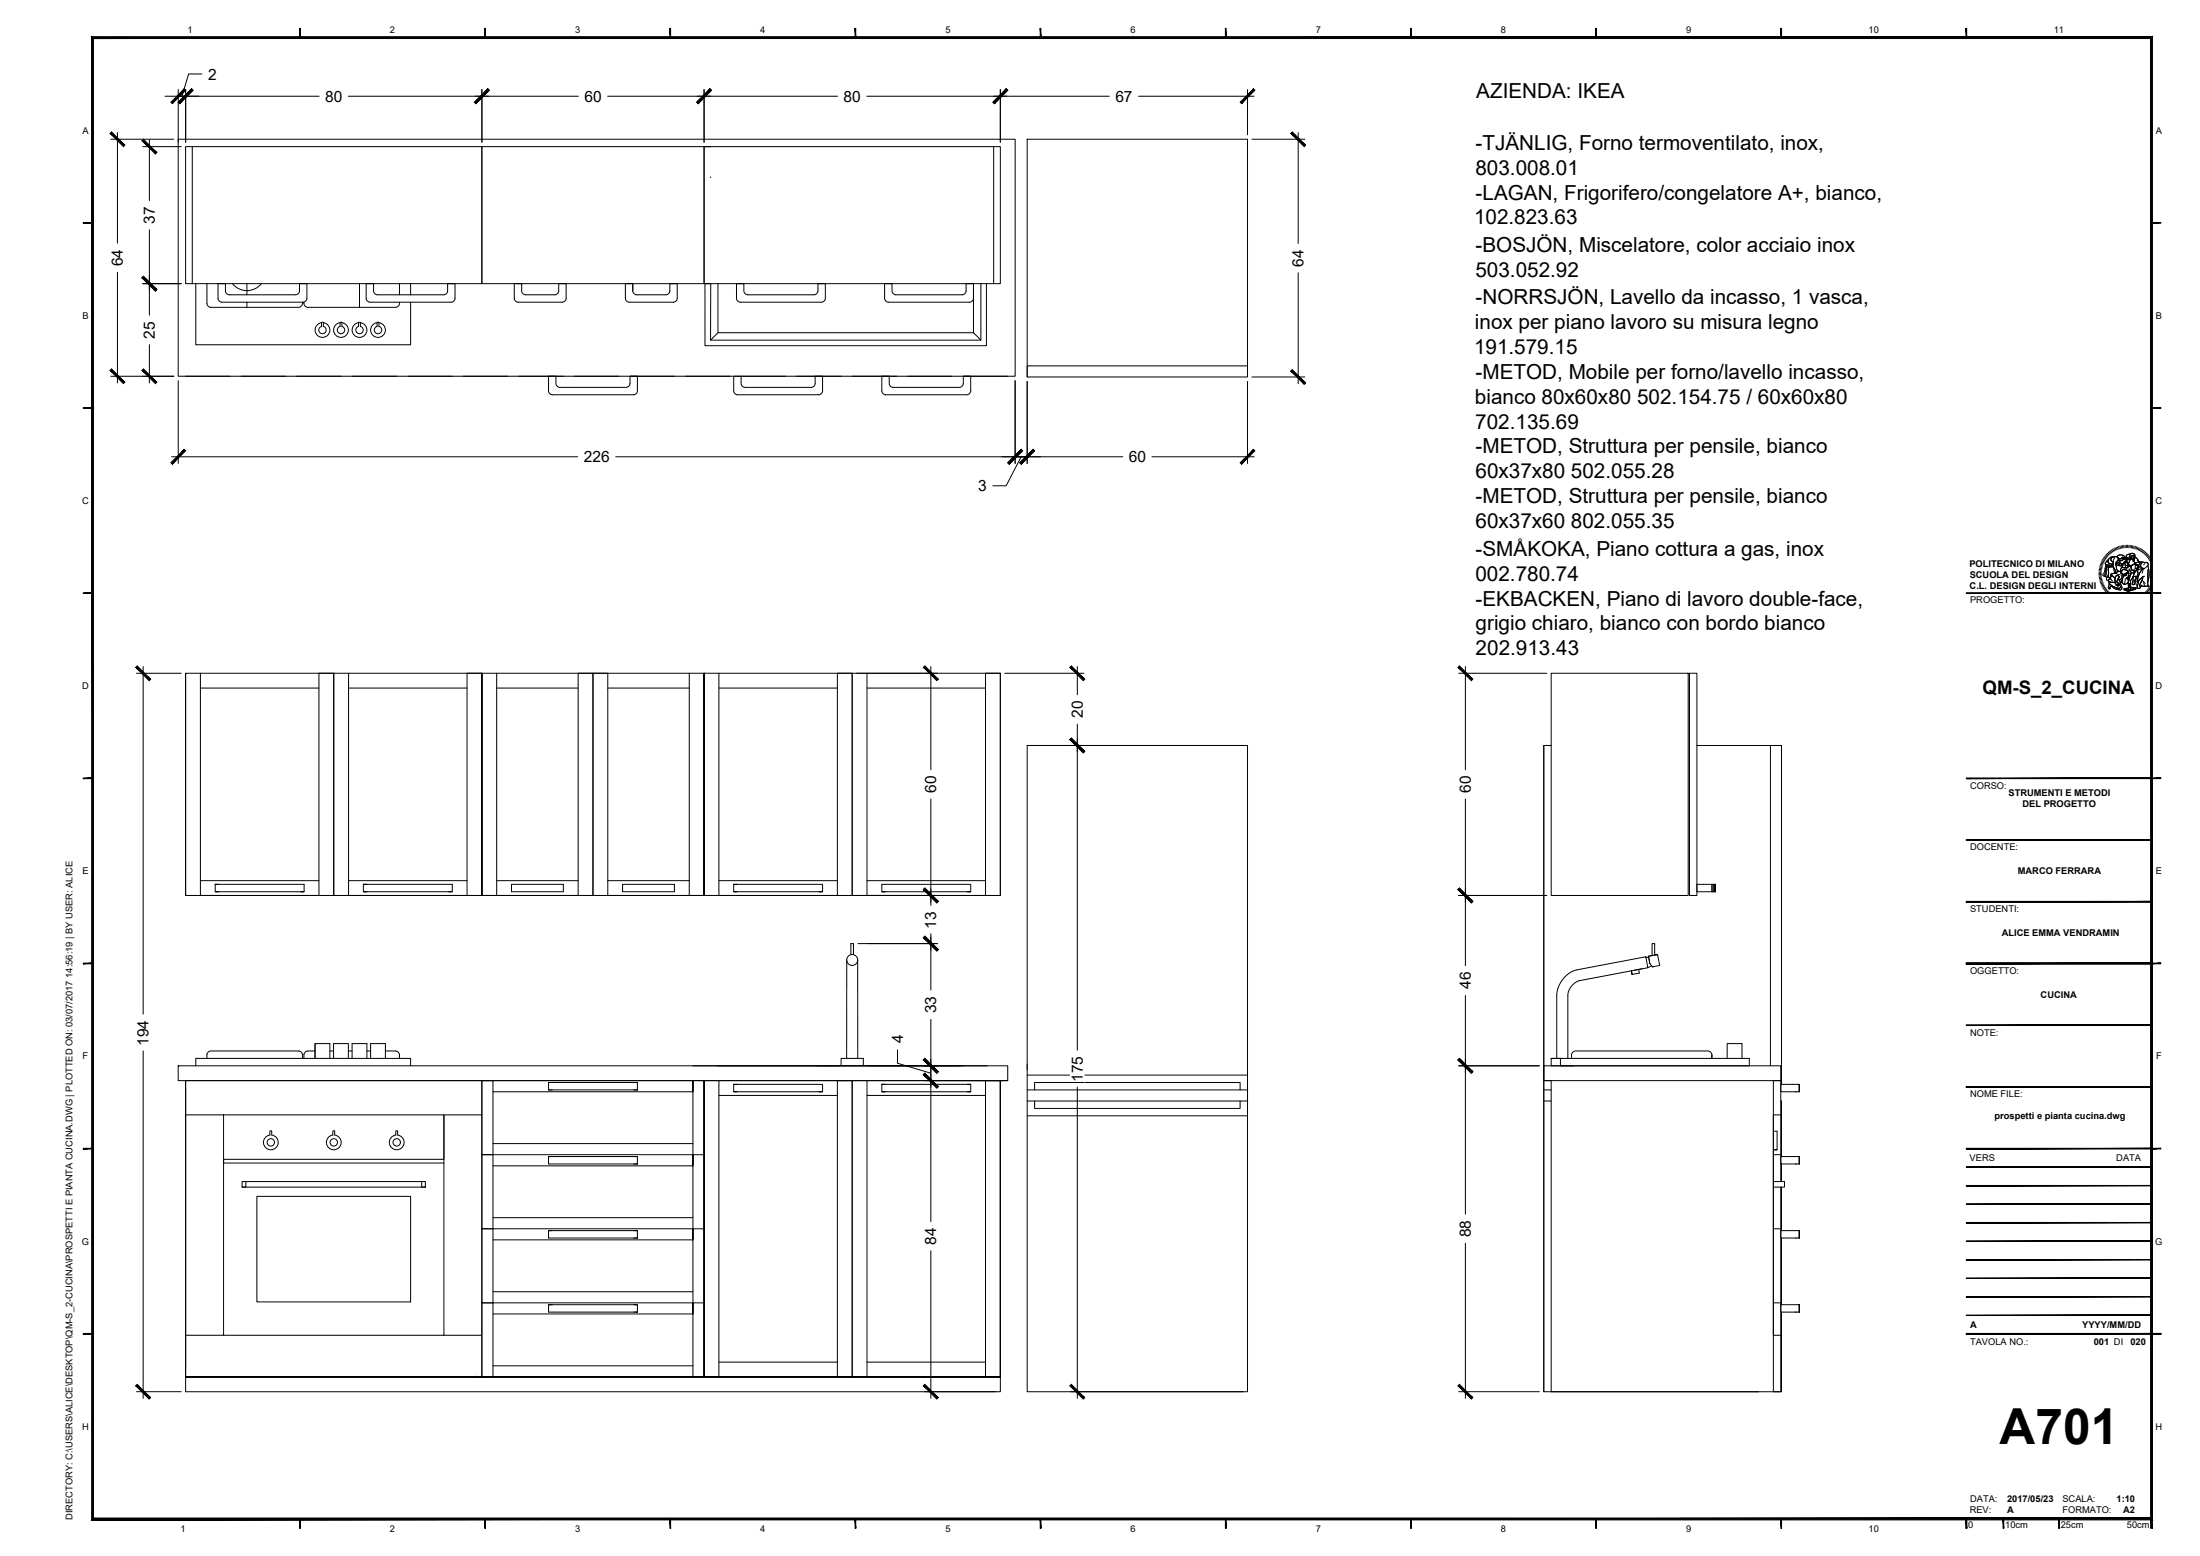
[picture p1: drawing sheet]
<svg xmlns="http://www.w3.org/2000/svg" width="594mm" height="420mm" viewBox="0 0 594 420" stroke-linecap="round" stroke-linejoin="round" font-family="sans-serif">
<!-- layer: A-FURN -->
<g fill="none" stroke="#000" stroke-width=".27">
<path d="M48.1 37.6h226v64h-226zM51.9 39.6h-1.8v37h1.8M51.9 39.6h216.4M51.9 39.6v37M130.1 39.6v37M190.1 39.6v37M191.9 39.6h-1.8v37h1.8v15.2h73v-15.2M268.3 39.6v37h-216.4M268.3 39.6h1.8v37h-1.8M277.4 37.6h59.5v64.2h-59.5zM191.9 47.9h.1M52.9 76.6v16.5h58v-11.5"/>
<path d="M55.9 76.6v5.5l.3 .6 .5 .3 24.3-.1a1.18 1.18 0 0 0 .7-1.3M58.9 76.6h2v2.2l.4 .6 .6 .2h18.1l.5-.3 .4-.5v-2.2h2v4.2l-.5 .6-.5 .2h-22.1l-.6-.3-.3-.5zM62.8 76.6a5 5 0 0 0 7.8 0M66.7 76.6v3M97.1 76.6v6.4M98.9 76.6h2v2.2l.3 .5 .7 .3h18.1l.6-.3 .2-.5 .1-2.2h2v4.1l-.3 .6-.7 .3h-22.1l-.6-.3-.3-.6zM107.9 76.6v3M110.9 76.6v3M138.9 76.6h2v2.2l.4 .6 .6 .2h8.1l.6-.3 .3-.5v-2.2h2v4.2l-.5 .6-.5 .2h-12.2l-.5-.3-.3-.5zM168.9 76.6h2v2.2l.3 .5 .7 .3h8.2l.4-.3 .3-.5 .1-2.2h2l-.1 4.2-.4 .6-.5 .2h-12.2l-.5-.3-.3-.6zM170.9 76.6v2M190.4 76.6v16.7h76v-16.7"/>
<path d="M193.9 76.6v13.2h69M198.9 76.6h2v2.2l.4 .6 .6 .2h18.1l.6-.3 .2-.5 .1-2.2h2v4.1l-.3 .6-.7 .3h-22.1l-.6-.3-.3-.6zM238.9 76.6h2v2.2l.4 .6 .6 .2h18.1l.5-.3 .4-.5v-2.2h2v4.2l-.5 .6-.5 .2h-22.1l-.6-.3-.3-.5zM262.9 76.6v13.2M66.7 81.6v1.4M82.1 81.6a1.16 1.16 0 0 0 1 1.4l24.1-.1a1.17 1.17 0 0 0 .7-1.3M86.8 87.1a1.99 1.99 0 0 0-1.4 3.1 1.99 1.99 0 0 0 3.4 0 1.99 1.99 0 0 0-1.5-3.1M87.3 88.1a1 1 0 0 1 .7 1.6 1 1 0 0 1-1.7 0 1 1 0 0 1 .5-1.5v-1.1l.3-.1 .2 .1v1.1M91.8 87.1a1.99 1.99 0 0 0-1.4 3.1 1.99 1.99 0 0 0 3.4 0 1.99 1.99 0 0 0-1.5-3.1M91.8 87.1h.5v1a1 1 0 0 1 .7 1.5 1 1 0 0 1-1.7 .1 1 1 0 0 1 .5-1.5zM96.8 87.1a1.99 1.99 0 0 0-1.4 3.1 1.99 1.99 0 0 0 3.4 0 1.99 1.99 0 0 0-1.5-3.1M96.8 87.1h.5v1a1 1 0 0 1 .7 1.6 1 1 0 0 1-1.7 0 1 1 0 0 1 .5-1.5z"/>
<path d="M101.8 87.1a1.99 1.99 0 0 0-1.4 3.1 1.99 1.99 0 0 0 3.4 0 1.99 1.99 0 0 0-1.5-3.1M101.8 87.1h.5v1a1 1 0 0 1 .7 1.6 1 1 0 0 1-1.7 0 1 1 0 0 1 .5-1.5zM193.9 89.8l-2 2M262.9 89.8l2 2M336.9 98.8h-59.5v3M50.1 101.6h12M65.1 101.6h12M80.1 101.6h12M95.1 101.6h12M110.1 101.6h12M125.1 101.6h12M140.1 101.6h12"/>
<path d="M148.1 101.6h2v2.2l.5 .6 .5 .2h18.2l.8-.8v-2.2h2v4.2l-.5 .6-.5 .2h-22.2l-.8-.8zM155.1 101.6h12M170.1 101.6h12M185.1 101.6h12M198.1 101.6h2v2.2l.5 .6 .5 .2h18.2l.5-.3 .3-.5v-2.2h2v4.1l-.3 .6-.7 .3h-22.2l-.5-.3-.3-.6zM200.1 101.6h12M215.1 101.6h12M230.1 101.6h12M238.1 101.6h2v2.2l.5 .6 .5 .2h18.2l.8-.8v-2.2h2v4.2l-.5 .6-.5 .2h-22.2l-.8-.8zM245.1 101.6h12M260.1 101.6h12M50.1 181.8v60h40v-60h-40v60"/>
<path d="M54.1 181.8v60h32v-60h4M54.1 185.8h32M90.1 181.8h40v60h-40zM94.1 181.8v60h32v-60h4M94.1 185.8h32M130.1 181.8h30v60h-30v-60v60M130.1 181.8v60M134.1 185.8h22M134.1 181.8v60M160.1 181.8v60h30v-60v60v-60h40v60h-40v-60zM164.1 185.8h22M186.1 181.8v60"/>
<path d="M194.1 181.8v60h32v-60h4M194.1 185.8h32M230.1 181.8h40v60h-40zM234.1 181.8v60h32v-60h4v60M234.1 185.8h32M418.9 181.8h37v60h-37zM456.2 181.8h2v60h-2zM277.4 201.3h59.5v174.5h-59.5zM416.9 201.3v174.5h64.2v-21.5M416.9 201.3h2M416.9 201.3v174.5M458.2 201.3h19.9"/>
<path d="M54.1 237.8h32M58.2 238.8h.9M94.1 237.8h32M98.2 238.8h.9M134.1 237.8h22M138.1 238.8h14v2h-14zM164.1 237.8h22M168.1 238.8h14v2h-14zM194.1 237.8h32M198.2 238.8h.9M234.1 237.8h32M458.2 238.8h5v2v-2v2h-5z"/>
<path d="M462.2 238.8v2h.2M462.5 238.8v2M462.8 238.8v2M463 238.8v2M463.1 238.8v2M58.1 240.8h1M81.1 240.8h1v-2h-24v2h24M81.5 240.8h.3M98.1 240.8h1M121.1 240.8h1v-2h-24v2h24M121.5 240.8h.3M130.1 241.8h26v-60h8v60h26"/>
<path d="M198.1 240.8h1M221.1 240.8h1v-2h-24v2h24M221.5 240.8h.3M228.6 259.2v26.6M229.8 257.8v-3h.7v3M231.6 259.2v26.6M238.1 240.8h1M261.1 240.8h1v-2h-24v2h24M261.5 240.8h.3M444.4 258.4l-18.6 3.5a7.6 7.6 0 0 0-5.4 6.9v17M444.4 258.4l.6 2.9M445.2 258.2v.2l-.7 .2-.1-.2"/>
<path d="M445.2 258.2l.3 2 .7 .9 .5-.1M445.2 258.2l2.4-.4 .6 2.9-2 .4M446.1 258v-3.2h.7v3h.8l-2.4 .4M440.7 263.1l-.2-1 .2 1M442.5 261.8l.2 1-2 .3M443.4 261.6l-2 .4M445 261.3l-18.6 3.5a4.6 4.6 0 0 0-3 4v17M446 260.8l-1 .5M48.1 287.8h224v4h-224zM50.1 291.8v80h220h-220M50.1 291.8v80h80v-80M50.1 291.8h80"/>
<path d="M50.1 293.8v76M52.9 287.8v-2h58v2M55.9 285.8l.1-1.4 .4-.4 .5-.2h23.8l.5 .2 .4 .4 .1 1.4M85.1 283.8h-2l-.6 .2-.4 .6v1.2M85.1 281.8v4v-4h4v4M89.1 283.8h1M90.1 285.8v-4h4v4M94.1 283.8h1M95.1 285.8v-4h4v4M99.1 283.8h1M100.1 285.8v-4h4v4M104.1 283.8l3.1 .1 .7 .7v1.2"/>
<path d="M130.1 291.8v20h60v-20h-60h3v20M133.1 294.8h54v-3v20M148.1 292.3h24v2h-24M148.4 292.3h.3M149.1 292.3h-1v2h1M171.1 294.3h.9M171.1 292.3h1M187.1 287.8h79.5M190.1 291.8v80h40v-80h-40v80M194.1 291.8v80M194.1 295.8h32M198.1 294.8h1"/>
<path d="M198.2 292.8h.9M221.1 294.8h1v-2h-24v2h24M221.5 294.8h.3M227.1 287.8v-2h6v2M230.1 291.8h-4v80M230.1 291.8h40v80h-40zM234.1 295.8h32M234.1 291.8v80M238.1 294.8h1M238.2 292.8h.9M261.1 292.8h1v2h-1M261.5 294.8h.3"/>
<path d="M262.1 292.8h-24v2h24M269.6 291.8h2.5M277.4 294.3h59.5v3h-59.5M277.4 287.3v1.5M277.4 290.3h59.5M279.4 297.3v2h55.5v-2M279.4 294.3v-2h55.5v2M416.9 287.8h64v4h-64zM416.9 291.8h2v84h56M416.9 294.3h2M416.9 297.3h2M418.9 285.8v2h53.5v-2h-51"/>
<path d="M421.4 285.8h-2.5h3M421.4 285.8v2M424.4 285.8l.1-1.4 .4-.4 .5-.2h35.9l.5 .2 .4 .4 .1 1.4M466.4 285.8v-4h4v4M478.1 287.8v-86.5h3v91.5M480.9 292.8h5v2v-2v2h-5zM480.9 297.3h.2v15M484.9 294.8h.2M50.1 301h10.3M60.4 301h59.5v59.6h-59.5zM65.4 319h49.5v1.6h-49.5zM66.4 319v1.6h-1"/>
<path d="M72.9 306.5a1.99 1.99 0 0 0-1.5 3 1.99 1.99 0 0 0 3.4 .1 1.99 1.99 0 0 0-1.4-3.1v-1.1l-.3-.1-.2 .2v1M89.9 305.4l.5 .1v1a1.99 1.99 0 0 1 1.4 3 1.99 1.99 0 0 1-3.3 .1 1.99 1.99 0 0 1 1.4-3.1zM106.9 305.4h.5v1.1a1.99 1.99 0 0 1 1.4 3 1.99 1.99 0 0 1-3.3 .1 1.99 1.99 0 0 1 1.4-3.1zM113.9 319v1.6h1M130.1 301h-10.2v12h-59.5v1.1h59.5M133.1 314.8h54v-3v20M133.1 308.8h54M148.1 312.3h24v2h-24v-2h1M148.4 312.3h.3M171.1 314.3h.9M171.1 312.3h1M190.1 311.8v20h-60v-20h3v20"/>
<path d="M277.4 301.3h59.5M478.9 319h3v1.6h-3M478.9 305.5h1v5h-1h1M478.9 301h2M478.9 311.8h2M480.9 319v-27.2h-2v84h2v-55.2M480.9 312.3h5v2v-2v2h-5zM481.1 314.3v4.7M484.9 314.3h.2M69.4 323h41.5v28.6h-41.5zM133.1 334.8h54v-3v20M133.1 328.8h54"/>
<path d="M148.1 332.3h24v2h-24v-2h1M148.4 332.3h.3M171.1 334.3h.9M171.1 332.3h1M190.1 331.8v20h-60v-20h3v20M478.9 331.8h2M480.9 332.3h5v2v-2v2h-5zM481.1 320.6v11.7M481.1 334.3v18M484.9 334.3h.2M133.1 354.8h54v-3v20M133.1 348.8h54"/>
<path d="M148.1 352.3h24v2h-24v-2h1M148.4 352.3h.3M171.1 354.3h.9M171.1 352.3h1M190.1 351.8v20h-60v-20h3v20M478.9 351.8h2M480.9 352.3h5v2v-2v2h-5zM484.9 354.3h.2M50.1 371.8h220v4h-220zM50.1 360.6h10.3M119.9 360.6h10.2M128.3 371.6v.2h1.8"/>
<path d="M133.1 368.8h54M194.1 367.8h32M234.1 367.8h32M266.1 371.8v-80h4v80M478.9 360.6h2"/>
<circle cx="230.1" cy="259.2" r="1.48"/>
<circle cx="73.1" cy="308.5" r="1"/>
<circle cx="90.1" cy="308.5" r="1"/>
<circle cx="107.1" cy="308.5" r="1"/>
</g>
<!-- layer: G-ANNO-LOGO -->
<g fill="none" stroke="#000" stroke-width=".27">
<path d="M566.8 154.8h.6M566.8 154.5h.6M566.8 154.1l.7 .1M566.8 153.8l.7 .1M566.9 153.4l.7 .1M567 153.1l.6 .1M567.1 152.7l.6 .2M567.2 152.4l.6 .2M567.3 152l.6 .3M567.4 151.7l.6 .3M567.4 155.2h-.6M567.5 155.5h-.7"/>
<path d="M567.5 155.8l-.7 .1M567.5 156.1l-.6 .2M567.6 151.4l.6 .3M567.6 156.5l-.6 .1M567.7 156.8l-.7 .2M567.7 151.1l.6 .3M567.8 157.1l-.7 .2M567.9 157.4l-.6 .2M567.9 150.8l.6 .3M568 157.7l-.6 .3M568.1 150.5l.6 .4M568.2 158l-.6 .3"/>
<path d="M568.3 158.3l-.6 .3M568.3 150.2l.6 .4M568.5 158.6l-.6 .3M568.6 149.9l.5 .5M568.6 152.5h.7a.84 .84 0 0 0 1.3-.1l.1 .6-1 .1a.81 .81 0 0 1-1.1-.5zM568.7 152.5v.4M568.7 158.8l-.6 .4M568.8 149.6l.5 .5M568.8 153l-.2 .5-.2 1.3-.3 .7 .4 .2M568.9 159.1l-.6 .4M568.9 151.5l.4-.3-.1 .3a.83 .83 0 0 0 1 .8l.3 .1-.5 .4-1-.2a.51 .51 0 0 1-.5-.4 .51 .51 0 0 1 .3-.6zM569.1 149.4l.4 .5"/>
<path d="M569.1 159.3l-.6 .5M569.1 153l.4 .1-.2 .4 .1 1.3-.1 1-.1 .1a.43 .43 0 0 1-.6-.2 .43 .43 0 0 1 .1-.6l.1-1.4zM569.1 153l-.3 .6-.2 1.8a.39 .39 0 0 0 .1 .5 .39 .39 0 0 0 .5 0M569.3 151.2l-.6 .6a.44 .44 0 0 0-.2 .5 .44 .44 0 0 0 .5 .3l.5-.1 .5 .3 .6-.4M569.3 159.6l-.5 .4M569.3 149.1l.5 .6M569.3 156.6a1.22 1.22 0 0 0 1.8 .5M569.3 151l.7-.6 1.3-.1a.99 .99 0 0 0-1.2 1l.5 .4v.7l-.5-.1a.77 .77 0 0 1-.9-.8zM569.5 157v.5l.8 .7 1.9 .8M569.5 157l.5 .2 1.1-.1 .1 .5 .3 .3v.2l.2-.2 .3 .4-.2-.6 .3 .5-.1-.5 .4 .1-.8-.7 .3-.7 .4 .2 .3 1a.79 .79 0 0 1 0 .9 .79 .79 0 0 1-.9 .3l-1.6-.8-.6-.6zM569.5 159.8l-.5 .5M569.5 153.1l1.2-.1 .6 1.2-.1 .5-.4 .1a.6 .6 0 0 0-.8 .7l.2 .1-.4 .5a.55 .55 0 0 1-.5-.9v-1.7z"/>
<path d="M569.5 153.1l-.2 .6v2.1M569.6 148.9l.4 .5M569.6 157.6l.9 .7 1.1 .5a.86 .86 0 0 0 1.2-.6 .65 .65 0 0 1 0 1 .65 .65 0 0 1-.9 0l-1.3-.6a.45 .45 0 0 0-.5-.3 .45 .45 0 0 0-.3 .5v.2h-.3a.91 .91 0 0 1 0-1.2zM569.6 157.6l-.1 .2a.84 .84 0 0 0 0 1.2l.4-.2-.2-.1a.49 .49 0 0 1 .4-.4 .49 .49 0 0 1 .5 .3l.9 .5a1.05 1.05 0 0 0 1.5-.1l-.2-.8M569.8 156.1a.51 .51 0 0 0-.8-.1 .51 .51 0 0 0 .1 .7 .72 .72 0 0 1 .7-.4 .72 .72 0 0 1 .6 .6h.1M569.9 148.7l.4 .5M570 155.7l.4-.2 .2 .1a.71 .71 0 0 1 .5 1v.5a1.19 1.19 0 0 1-1.8-.5l.7-.2-.2-.3zM570 155.1l1.2-.4 .4 .1 .1-.4 .5-.1 .6 .2 .2 .3a1 1 0 0 1 .1 1.3 1 1 0 0 1-1.1 .4v-.3a.47 .47 0 0 0 .1-.8 .47 .47 0 0 0-.8 .3l-.2 .4-.7-.6a.29 .29 0 0 1-.4 0 .29 .29 0 0 1 0-.4zM570.2 148.5l.3 .6M570.3 150.6a.93 .93 0 0 1 1-.3 .93 .93 0 0 1 .7 .9l-.3 .4a.91 .91 0 0 0-.2 1.3 1.1 1.1 0 0 0 .7 1.4l-.5 .1-.2 .4a.55 .55 0 0 1-.3-.8l-.5-1-.1-1.3a.61 .61 0 0 1-.5-.4 .61 .61 0 0 1 .2-.7zM570.4 155.4l.7 .7M570.4 155.5l-.5 .4 .1 .5"/>
<path d="M570.5 148.3l.3 .6M570.7 153h-1.4a.68 .68 0 0 0-.8 .2 .68 .68 0 0 0-.1 .8l-.1 .5-.5 .7 .3 .3M570.8 148.1l.3 .6M570.8 153.4l.2 1.4M571 150.6l-.4 .8v1.1l.6 1.5a.55 .55 0 0 0 .3 .8l.2-.4 .5-.2a1.03 1.03 0 0 1-.7-1.4 1.45 1.45 0 0 1 .5-1.7 .92 .92 0 0 0-1.2-.8l-.9 .2-.6 .5-.1 .5a.83 .83 0 0 0 1 .8l.3 .1M571.1 148l.3 .6M571.2 154.7l-.4 .1a.61 .61 0 0 0-.8 .7l.2 .1M571.3 150.3a1.01 1.01 0 0 0-1.3 1l.6 .3M571.4 147.8l.3 .6M571.5 155.4a.46 .46 0 0 1 .7 .2 .46 .46 0 0 1-.2 .6l-.4 .9 .8 .8-.4-.2 .1 .5-.3-.5 .1 .6-.2-.4-.2 .2v-.2l-.4-.6v-1.1zM571.5 155.4a.47 .47 0 0 1 .7 .2 .47 .47 0 0 1-.2 .6l-.4 1 .8 .7-.4-.2 .1 .5-.3-.5 .1 .6-.2-.4-.2 .2v-.2l-.4-.6v-1.1zM571.5 151.7l.4-.3 .6-.1-.1 .5-1.1 .5z"/>
<path d="M571.5 152.2l.8-.3 .3 .2a.33 .33 0 0 0-.4 .2 .33 .33 0 0 0 .2 .4 .61 .61 0 0 1-.9-.5zM571.6 152.2a.56 .56 0 0 0 .8 .5M571.7 150.4l.7-.6 1.1 .2a.3 .3 0 0 1 .3 .5 .3 .3 0 0 1-.5 .1l-.2-.2-.5 .5-.6-.2M571.8 147.7l.2 .6M571.8 150.1l1.1-.3 .7 .4a.23 .23 0 0 1 .2 .3 .23 .23 0 0 1-.3 .1l-.4-.2v.2l-.7 .3-.7-.5zM572 150.7l.6 .2 .6-.5 .3 .2-.2 .6-.4 .2-.5-.2-.5 .2zM572.1 147.6l.2 .6M572.2 154.3l.6 .2 .4 .7a.77 .77 0 0 1-.3 1M572.3 152.2h.8l-.2 .1a.38 .38 0 0 1-.4 .6 .38 .38 0 0 1-.2-.7zM572.3 156.6l.3 1a.79 .79 0 0 1 .1 .9 .79 .79 0 0 1-.9 .3M572.3 151.9l.3 .2M572.4 151.6v.2l-1.1 .5"/>
<path d="M572.4 155.1l-.8 .2M572.4 147.5l.2 .6M572.5 151.3l-.4 .5M572.6 154.8l.7 .5M572.7 152.1a.34 .34 0 0 0-.4 .4 .34 .34 0 0 0 .4 .3 .34 .34 0 0 0 .2-.5l.2-.1-.6 .1M572.7 155.3a.7 .7 0 0 1 .2 .9 .7 .7 0 0 1-1 .2M572.8 154.5v-.3l.6-.4 1 .2 .1 .3a.27 .27 0 0 1 .1 .4 .27 .27 0 0 1-.4 0l-1 .4 .6 .4 .4-.3 .1-.4a.44 .44 0 0 0 .3-.4 .44 .44 0 0 0-.4-.4l-.9-.2-.5 .7-.2-.1v-.5l.5-.8 .2 .2h1.1l.5-.4v-.3l.6 .2 .1 1a.69 .69 0 0 0-.1 1l-.3 .6-.4 .2-.2 .5-.3-.1 .1 .3a.23 .23 0 0 1 .3 .1 .23 .23 0 0 1 0 .3l.2-.2-.3 1a.95 .95 0 0 1-1.5 0l-.3-.4 .3-.6 .2-1.1M572.8 147.4l.1 .6M572.8 154.2l.6-.4h.6l.5 .5a.29 .29 0 0 1 .1 .4 .29 .29 0 0 1-.5 0l-.2 .2a.47 .47 0 0 1-.6 .3 .47 .47 0 0 1-.4-.4zM572.8 157.1l.8 .7M573 151.2v.1M573.1 150.8l.2 .1"/>
<path d="M573.1 153.1a1.27 1.27 0 0 0-.5 1.3M573.1 156.5v.9M573.1 147.3l.1 .7M573.1 150.9h.1M573.2 155.1l1.2-.4-.2 .5-.4 .3zM573.2 155.9l-.3 1-.4 .4M573.5 151l.7-.2a.29 .29 0 0 1 .2 .5 .29 .29 0 0 1-.4-.1zM573.5 147.3l.1 .6M573.5 150.7l-.2 .5-.4 .2-.5-.2-.5 .2M573.5 151.9l.8-.3 .6 1.1a.22 .22 0 0 1-.1 .3 .22 .22 0 0 1-.3-.1 .22 .22 0 0 1 .2-.3l-.2-.7a.43 .43 0 0 0-.7-.1 .43 .43 0 0 0 .1 .7v.1a.49 .49 0 0 1-.1 .7 .49 .49 0 0 1-.7-.3zM573.6 159l2-.4 1.1 .2-2 .6zM573.6 159l1.1 .4v.3l-1.1-.4z"/>
<path d="M573.8 151.8l.7 .1 .2 .5a.64 .64 0 0 1-.1 .7 .64 .64 0 0 1-.7 .2zM573.8 147.2l.1 .7M573.9 150.8v-.2a.52 .52 0 0 1 .6-.1 .52 .52 0 0 1 .3 .5l-.3 .2M573.9 155.3h.1M573.9 156.2l-.3 1.6 1-.2M574 150.6a.5 .5 0 0 1 .5 0 .5 .5 0 0 1 .2 .5l-.8-.3zM574 154.9l.1 .1M574 155.2l.1 .1M574.1 155h-.1M574.1 152h.1M574.2 152l-.2 .1M574.2 147.2v.7"/>
<path d="M574.3 151l-.4-.2-.4 .2h.3a.36 .36 0 0 0 .3 .3 .36 .36 0 0 0 .4-.3l-.2-.2v.2M574.3 156l.3 .1 .2-.5 .4-.2-.3 1.1-.2 .2a.23 .23 0 0 0 0-.3 .23 .23 0 0 0-.3-.1zM574.3 153.3v.7M574.4 154.8l-.2 .5a.5 .5 0 0 1-.8-.1M574.4 151.8l.2 .3-.1 .1M574.5 152a.43 .43 0 0 0-.7-.2 .43 .43 0 0 0 .1 .7 .51 .51 0 0 1-.1 .8 .51 .51 0 0 1-.7-.3l.6-1.3 .8 .1 .4 .8a.24 .24 0 0 1-.1 .4 .24 .24 0 0 1-.3-.3M574.5 147.2v.7M574.6 152.3l-.2 .1M574.6 152.1a.41 .41 0 0 1 0 .6 .41 .41 0 0 1-.6 0l-.1-.1M574.6 153l-.3 .3h-.4M574.7 159.4l2-.6v.3l-2 .6zM574.7 159.4v.3"/>
<path d="M574.7 151h.2l.1 .5-.2 .7M574.8 155.6h.1M574.8 156.2l-.1 .5 .2-.2M574.8 150.6l.1 .4M574.9 152.6l-.1-.5a.89 .89 0 0 0 0-1.1l-.4-.5a.45 .45 0 0 1-.2-.6 .45 .45 0 0 1 .6-.2h.5l-.3 .7 .1 .8 .2-.1v-.4l.3 .3 .5-.1-.1 .6 .2-.1 .4 .7-1.1 .7M574.9 147.2v.7M575 155.9l-.2 .3v-.3M575 153.6l-.2 1.4M575 152.8l.4 .2M575.1 157.6h.1l.2 1-.3-.5-.4 .7zM575.1 154.8l-.4 .3v.5M575.2 155.4l-.4 .2-.2 .5h-.4l.3 .3 .3-.1"/>
<path d="M575.2 153.7l-.4 .8M575.3 147.2l-.1 .7M575.3 149.7h-.5a.61 .61 0 0 0-.6 .7M575.4 150.7l.2 .3 .5-.1M575.4 149.5h.6l.4 .1 .1 .4v.7l-.4 .9v-.7l.2-.5a.35 .35 0 0 0-.1-.4 .35 .35 0 0 0-.5 .1l-.3 .3-.1 .7-.2 .1-.1-.8zM575.4 149.5l.6-.1 .4 .2 .1 .4v.7l-.4 .9 .2-1.3a.27 .27 0 0 0-.1-.3 .27 .27 0 0 0-.3 .1h-.4l-.2 1-.2 .1-.1-.8zM575.5 152.8l.2-.2a.95 .95 0 0 1 1.2-.1 .62 .62 0 0 1 .7 .4 .62 .62 0 0 1-.4 .8 .88 .88 0 0 1-.8 .5 .88 .88 0 0 1-.8-.5zM575.5 150.4l.3 .1M575.5 150.1h.4a.29 .29 0 0 1 .4-.1 .29 .29 0 0 1 0 .4l-.2 .5-.5 .1-.3-.3zM575.5 154.8l.9-.2-.7 1.6a1.5 1.5 0 0 0-.5 1.5l-.1-.1-.3 .6-.2-.9zM575.5 154.8l-.9 2.5 .2 .9 .4-.6 .2 1.4-.3-.9-.4 1 .1-.9M575.6 150.9h.1"/>
<path d="M575.6 153.8a.62 .62 0 0 0-.1 1l1-.2 .4-.6M575.6 147.3l-.1 .7M575.6 150.5h.1M575.7 150.8h.1M576 147.4l-.2 .6M576 150.6l.2 .1M576 150.6v.1M576.1 155.7l.7-.1-.1 .7-.4 .7 .2 .7-.4 .2-.4-.2zM576.2 151.4l.4 .7M576.3 153.9h.1M576.3 147.4l-.2 .7M576.4 152.3l1-.5 .8-.1-.7 1z"/>
<path d="M576.4 154.6l-.7 1.6a1.5 1.5 0 0 0-.5 1.5M576.5 153.8l-.3 .1M576.5 150.4a1.28 1.28 0 0 1 .9 1.1l.3 .2-.6 .2a.51 .51 0 0 1-.6 .1 .51 .51 0 0 1-.3-.6zM576.5 150.4l.7 .6 .2 .4M576.5 154.1l-.1 .1M576.7 147.5l-.2 .7M576.7 158.8v.3l-2 .6-1.1-.4v-.3l1.1 .4 2-.6a5.9 5.9 0 0 0-3.1 .2M576.8 155.7l-.5 1.3 .2 .7-.2 .2-.6-.2 .3-1.9M577 147.7l-.2 .6M577 153.8h.3l-.1 .7a.68 .68 0 0 1-.2 1.1l-1 .1 .4-1.1zM577.1 153.5l-.1 .4M577.1 152.5l.3 .1 .2 .3"/>
<path d="M577.1 151.3l.5 .4M577.2 155.6l-1.2 .1M577.2 157l-.1 .2 .3 .2M577.3 147.8l-.2 .6M577.3 153.8v1.2l-.2 1a1.81 1.81 0 0 0-.1 2.1l.2 .1M577.5 156.7l1.1-1-.5 1.6a1.28 1.28 0 0 0-.2 1.4l-.1 .1a.46 .46 0 0 1-.7 0 .46 .46 0 0 1 .1-.7zM577.5 152.7a1.04 1.04 0 0 1 .6-.9 1.04 1.04 0 0 1 1.1 .1 .56 .56 0 0 1 .8 .2 .56 .56 0 0 1-.2 .8l-.3 .3a1.09 1.09 0 0 1-1.9-.3M577.6 152.9l-.5 .6a.64 .64 0 0 1-.3 .7 .64 .64 0 0 1-.7-.1l-.1-.1a.7 .7 0 0 1-.3-1.2l.6-.3a.32 .32 0 0 1 .4 .1 .32 .32 0 0 1-.1 .5v.2a.22 .22 0 0 0 .1 .3 .22 .22 0 0 0 .3-.2l.2-.4-.1-.5-.7-.2-.8 .4-.1 .6M577.6 154.5v.5M577.7 147.9l-.3 .6M578 148.1l-.3 .6M578 153.7l-.8 .1"/>
<path d="M578.1 157.9l.6 .4M578.3 148.3l-.4 .5M578.3 151.7a2.54 2.54 0 0 0-2 .6M578.5 156.7l.8 .9M578.5 153.7a6.7 6.7 0 0 0-1.4 3.4l1.5-1.4 .5-.1M578.6 151.8a.92 .92 0 0 0-.6 1 .92 .92 0 0 0 1 .7M578.6 151.8l.7 .2a.5 .5 0 0 1 .6 0 .5 .5 0 0 1 .1 .7l.2 1.1a8 8 0 0 1-.2 3.7l.2 .8h-1.9a.45 .45 0 0 1-.6-.3 .45 .45 0 0 1 .3-.5l.6-1.8-1.5 1.4a5.8 5.8 0 0 1 1.5-3.4l.4-.1a.93 .93 0 0 1-1-.8 .93 .93 0 0 1 .6-1zM578.6 148.4l-.4 .6M578.6 155.7l-.5 1.6a1.28 1.28 0 0 0-.2 1.4l-.1 .1a.46 .46 0 0 1-.7 0 .46 .46 0 0 1 .1-.7l.3-1.4M578.7 153.7l-.2 1M578.9 157.2l.1 .7 .5 .4M578.9 148.6l-.4 .6"/>
<path d="M579.1 152.2l-.2 .3M579.2 148.9l-.5 .5M579.2 159.9l.5 .5M579.4 159.7l.5 .5M579.4 149.1l-.4 .5M579.7 159.5l.5 .4M579.7 149.3l-.5 .5M579.9 159.2l.5 .4M579.9 153.9l.1 3.3M580 149.6l-.5 .5M580 152.7a9.5 9.5 0 0 1 0 5l.2 .6-2.4-.1M580.1 159l.5 .4"/>
<path d="M580.2 149.8l-.5 .5M580.2 158.7l.6 .4M580.4 158.4l.6 .4M580.4 150.1l-.5 .4M580.6 158.1l.6 .4M580.6 150.4l-.5 .4M580.7 157.8l.6 .3M580.8 150.7l-.5 .4M580.9 157.5l.6 .3M581 157.3l.6 .2M581 151l-.6 .3M581.1 156.9l.6 .2"/>
<path d="M581.2 156.6l.6 .2M581.2 151.3l-.6 .3M581.2 156.3l.7 .1M581.3 156l.7 .1M581.3 155.7h.7M581.4 151.6l-.7 .3M581.4 155.3l.7 .1M581.4 155.1h.7M581.5 152l-.6 .2M581.6 152.3l-.6 .2M581.7 152.6l-.6 .2M581.8 153l-.6 .1"/>
<path d="M581.9 153.3l-.6 .2M582 153.7l-.7 .1M582 154l-.7 .1M582.1 154.4h-.7M582.1 154.7l-.7 .1M569.7 160l-.4 .5M570 160.3l-.5 .5M570.2 160.5l-.4 .5M570.5 160.6l-.4 .6M570.8 160.8l-.4 .6M571.1 161l-.4 .6M571.3 161.1l-.3 .6"/>
<path d="M571.6 161.3l-.2 .6M571.9 161.4l-.2 .6M572.2 161.5l-.2 .6M572.6 161.6l-.2 .6M572.9 161.7l-.2 .6M573.2 161.7l-.1 .7M573.5 161.8l-.1 .7M573.8 161.8v.7M574.2 161.8l-.1 .7M574.5 161.8v.7M574.8 161.8l.1 .7M575.1 161.8l.1 .7"/>
<path d="M575.5 161.8l.1 .6M575.8 161.7l.1 .7M576.1 161.6l.2 .7M576.4 161.5l.2 .7M576.7 161.5l.2 .6M577 161.3l.3 .7M577.3 161.2l.3 .6M577.6 161.1l.3 .6M577.9 160.9l.3 .6M578.2 160.7l.3 .6M578.4 160.6l.4 .5M578.7 160.4l.4 .5"/>
<path d="M579 160.2l.4 .5"/>
</g>
<!-- layer: G-ANNO-TTLB -->
<g fill="#fff" stroke="#fff" stroke-width=".27">
<path d="M556 160.2l30.7 4.3-5.7-4.3zM556 160.2l30.7 4.3h-30.7z"/>
<path d="M581 145.6h5.7l-5.7 14.6zM586.7 145.6l-5.7 14.6 5.7 4.3z"/>
</g>
<path d="M556 160.2h25v-14.6h5.7v18.9h-30.7z" fill="none" stroke="#fff" stroke-width=".27"/>
<g fill="#000" stroke="#000" stroke-width=".27">
<path d="M80.9 7.7l.2 2.5v-2.5zM80.9 7.7l.2 2.5h-.2z"/>
<path d="M130.9 7.7l.2 2.5v-2.5zM130.9 7.7l.2 2.5h-.2z"/>
<path d="M180.9 7.7l.2 2.5v-2.5zM180.9 7.7l.2 2.5h-.2z"/>
<path d="M230.9 7.7l.2 2.5v-2.5zM230.9 7.7l.2 2.5h-.2z"/>
<path d="M280.9 7.7l.2 2.5v-2.5zM280.9 7.7l.2 2.5h-.2z"/>
<path d="M330.9 7.7l.2 2.5v-2.5zM330.9 7.7l.2 2.5h-.2z"/>
<path d="M380.9 7.7l.2 2.5v-2.5zM380.9 7.7l.2 2.5h-.2z"/>
<path d="M430.9 7.7l.2 2.5v-2.5zM430.9 7.7l.2 2.5h-.2z"/>
<path d="M480.9 7.7l.2 2.5v-2.5zM480.9 7.7l.2 2.5h-.2z"/>
<path d="M530.9 7.7l.2 2.5v-2.5zM530.9 7.7l.2 2.5h-.2z"/>
<path d="M25.2 10.4h555.5l.5-.5zM24.8 9.9h556.4l-556 .5zM24.8 9.9l.4 400v-399.5zM24.8 9.9l.4 400-.4 .5zM25.2 409.9l-.4 .5 555.9-.5zM24.8 410.4l555.9-.5 .5 .5zM580.7 10.4v399.5l.5 .5zM580.7 10.4l.5-.5v400.5z"/>
<path d="M22.5 60.3h2.5v-.2zM22.5 60.1h2.5l-2.5 .2z"/>
<path d="M581 60.3h2.5v-.2zM581 60.1h2.5l-2.5 .2z"/>
<path d="M22.5 110.3h2.5v-.2zM22.5 110.1h2.5l-2.5 .2z"/>
<path d="M581 110.3h2.5v-.2zM581 110.1h2.5l-2.5 .2z"/>
<path d="M22.5 160.3h2.5v-.2zM22.5 160.1h2.5l-2.5 .2z"/>
<path d="M531 160.3h50v-.2zM531 160.1h50l-50 .2z"/>
<path d="M581 160.3h2.5v-.2zM581 160.1h2.5l-2.5 .2z"/>
<path d="M22.5 210.3h2.5v-.2zM22.5 210.1h2.5l-2.5 .2z"/>
<path d="M531 210.3h50v-.2zM531 210.1h50l-50 .2z"/>
<path d="M581 210.3h2.5v-.2zM581 210.1h2.5l-2.5 .2z"/>
<path d="M531 226.9h50v-.2zM531 226.7h50l-50 .2z"/>
<path d="M531 243.4v.2l50-.2zM531 243.6l50-.2v.2z"/>
<path d="M531 243.6h50v-.2zM531 243.4h50l-50 .2z"/>
<path d="M22.5 260.2h2.5v-.1zM22.5 260.1h2.5l-2.5 .1z"/>
<path d="M531 260.1v.1l50-.1zM531 260.2l50-.1v.1z"/>
<path d="M531 260.1v.1l50-.1zM531 260.2l50-.1v.1z"/>
<path d="M531 276.7v.2l50-.2zM531 276.9l50-.2v.2z"/>
<path d="M531 260.1v.1l50-.1zM531 260.2l50-.1v.1z"/>
<path d="M531 260.1v.1l50-.1zM531 260.2l50-.1v.1z"/>
<path d="M581 260.2h2.5v-.1zM581 260.1h2.5l-2.5 .1z"/>
<path d="M531 293.4v.2l50-.2zM531 293.6l50-.2v.2z"/>
<path d="M531 293.4v.2l50-.2zM531 293.6l50-.2v.2z"/>
<path d="M22.5 310.3h2.5v-.2zM22.5 310.1h2.5l-2.5 .2z"/>
<path d="M531 315.1h50zM531 315.2l50-.1z"/>
<path d="M531 310.1v.2l50-.2zM531 310.3l50-.2v.2z"/>
<path d="M581 310.3h2.5v-.2zM581 310.1h2.5l-2.5 .2z"/>
<path d="M531 335.1h50zM531 335.2l50-.1z"/>
<path d="M531 330.1h50zM531 330.2l50-.1z"/>
<path d="M531 325.1h50zM531 325.2l50-.1z"/>
<path d="M531 320.1h50zM531 320.2l50-.1z"/>
<path d="M531 355.1h50zM531 355.2l50-.1z"/>
<path d="M531 350.1h50zM531 350.2l50-.1z"/>
<path d="M531 345.1h50zM531 345.2l50-.1z"/>
<path d="M531 340.1h50zM531 340.2l50-.1z"/>
<path d="M22.5 360.2h2.5v-.1zM22.5 360.1h2.5l-2.5 .1z"/>
<path d="M531 360.1v.1l50-.1zM531 360.2l50-.1v.1z"/>
<path d="M531 360.1v.1l50-.1zM531 360.2l50-.1v.1z"/>
<path d="M581 360.2h2.5v-.1zM581 360.1h2.5l-2.5 .1z"/>
<path d="M581 360.2h2.5v-.1zM581 360.1h2.5l-2.5 .1z"/>
<path d="M581 360.2h2.5v-.1zM581 360.1h2.5l-2.5 .1z"/>
<path d="M80.9 410.2l.2 2.5v-2.5zM80.9 410.2l.2 2.5h-.2z"/>
<path d="M130.9 410.2l.2 2.5v-2.5zM130.9 410.2l.2 2.5h-.2z"/>
<path d="M180.9 410.2l.2 2.5v-2.5zM180.9 410.2l.2 2.5h-.2z"/>
<path d="M230.9 410.2l.2 2.5v-2.5zM230.9 410.2l.2 2.5h-.2z"/>
<path d="M280.9 410.2l.2 2.5v-2.5zM280.9 410.2l.2 2.5h-.2z"/>
<path d="M330.9 410.2l.2 2.5v-2.5zM330.9 410.2l.2 2.5h-.2z"/>
<path d="M380.9 410.2l.2 2.5v-2.5zM380.9 410.2l.2 2.5h-.2z"/>
<path d="M430.9 410.2l.2 2.5v-2.5zM430.9 410.2l.2 2.5h-.2z"/>
<path d="M480.9 410.2l.2 2.5v-2.5zM480.9 410.2l.2 2.5h-.2z"/>
<path d="M530.9 410.2v2.5h.2zM530.9 410.2h.2v2.5z"/>
<path d="M530.9 410.2l.2 2.5v-2.5zM530.9 410.2l.2 2.5h-.2z"/>
<path d="M540.9 410.2l.2 2.5v-2.5zM540.9 410.2l.2 2.5h-.2z"/>
<path d="M555.9 410.2l.2 2.5v-2.5zM555.9 410.2l.2 2.5h-.2z"/>
<path d="M580.7 410.2l.5 2.5v-2.5zM580.7 410.2l.5 2.5h-.5z"/>
</g>
<!-- layer: G-ANNO-DIM -->
<g fill="none" stroke="#000" stroke-width=".27">
<path d="M54.5 20h-3.6l-1.8 6M29.9 37.6h17M31.7 35.8v29.9M38.5 39.6h10.4M40.3 37.8v16.3M44.5 26h3.6M48.1 24.2v14.2M48.3 26h37.9M50.1 26h-2h2M50.1 24.2v14.2M94.1 26h62.1M130.1 24.2v14.2"/>
<path d="M164.1 26h62.1M190.1 24.2v14.2M234.1 26h65.4M270.1 24.2v14.2M307.5 26h31.2M336.9 24.2v12.2M338.1 37.6h14.3M350.6 35.8v29.9M31.7 73.5v29.9M38.5 76.6h10.4M40.3 62v23.1M350.6 73.7v29.9"/>
<path d="M40.3 93.1v10.3M29.9 101.6h17M48.1 102.8v22.3M274.1 102.8v22.3M277.4 103v22.1M336.9 103v22.1M338.1 101.8h14.3M46.3 123.3h109.7M166.3 123.3h136.9M274.1 123.3h3.3h-3.3M275.8 123.3l-4.1 7.9h-3.6M311.1 123.3h27.6"/>
<path d="M38.7 180v93.8M251.4 180v27.8M290.9 180v7.6M395.7 180v27.8M36.9 181.8h12M231.3 181.8h21.9M271.3 181.8h21.4M290.9 195.5v88.1M393.9 181.8h23.8M251.4 215.8v28.7M278.6 201.3h57.1M395.7 215.8v45"/>
<path d="M231.3 241.8h21.9M231.7 254.8h21.5M251.4 252.1v15.2M393.9 241.8h23.8M251.4 275.2v54.7M395.7 268.8v59M38.7 283.8v93.8M234.3 287.8h24.6M242.4 283.5v3.6l9 2.7M249.6 291.8h21.3M290.9 293.5v84.1M393.9 287.8h21.8"/>
<path d="M251.4 337.7v39.9M395.7 335.7v41.9M36.9 375.8h12M249.6 375.8h19.3M289.1 375.8h46.6M393.9 375.8h21.8"/>
</g>
<!-- layer: 0 -->
<g fill="#000" stroke="#000" stroke-width=".27">
<path d="M29.7 36l3.6 3.6 .4-.4zM29.7 36l.4-.4 3.6 3.6z"/>
<path d="M46.1 27.6l.4 .4 3.2-4zM49.7 24l.4 .4-3.6 3.6z"/>
<path d="M51.7 24l-3.2 4 3.6-3.6zM48.1 27.6l3.6-3.6-3.2 4z"/>
<path d="M51.7 24l-3.2 4 3.6-3.6zM48.1 27.6l3.6-3.6-3.2 4z"/>
<path d="M128.1 27.6l.4 .4 3.2-4zM131.7 24l.4 .4-3.6 3.6z"/>
<path d="M131.7 24l-3.2 4 3.6-3.6zM131.7 24l-3.2 4-.4-.4z"/>
<path d="M188.1 27.6l.4 .4 3.2-4zM191.7 24l.4 .4-3.6 3.6z"/>
<path d="M191.7 24l-3.2 4 3.6-3.6zM188.1 27.6l3.6-3.6-3.2 4z"/>
<path d="M268.1 27.6l.4 .4 3.2-4zM271.7 24l.4 .4-3.6 3.6z"/>
<path d="M271.7 24l-3.2 4 3.6-3.6zM271.7 24l-3.2 4-.4-.4z"/>
<path d="M334.9 27.6l.4 .4 3.2-4zM338.5 24l.4 .4-3.6 3.6z"/>
<path d="M348.6 36l3.6 3.6 .3-.4zM348.6 36l.4-.4 3.5 3.6z"/>
<path d="M38.4 38l3.6 3.6 .3-.4zM38.4 38l.3-.4 3.6 3.6z"/>
<path d="M38.4 75l3.9 3.2-3.6-3.6zM38.4 75l3.9 3.2-.3 .4z"/>
<path d="M38.4 75l3.6 3.6 .3-.4zM38.4 75l.3-.4 3.6 3.6z"/>
<path d="M30.1 99.6l-.4 .4 4 3.2zM29.7 100l4 3.2-.4 .4z"/>
<path d="M38.7 99.6l-.3 .4 3.9 3.2zM38.4 100l3.9 3.2-.3 .4z"/>
<path d="M349 99.8l-.4 .4 3.9 3.2zM348.6 100.2l3.9 3.2-.3 .4z"/>
<path d="M49.7 121.4l-3.2 3.9 3.6-3.6zM46.1 125l3.6-3.6-3.2 3.9z"/>
<path d="M272.1 125l.4 .3 3.2-3.9zM275.7 121.4l.4 .3-3.6 3.6z"/>
<path d="M272.1 125l.4 .3 3.2-3.9zM275.7 121.4l.4 .3-3.6 3.6z"/>
<path d="M279 121.4l-3.2 3.9 3.6-3.6zM279 121.4l-3.2 3.9-.4-.3z"/>
<path d="M279 121.4l-3.2 3.9 3.6-3.6zM279 121.4l-3.2 3.9-.4-.3z"/>
<path d="M334.9 125l.4 .3 3.2-3.9zM338.5 121.4l.4 .3-3.6 3.6z"/>
<path d="M36.7 180.2l3.6 3.6 .4-.4zM36.7 180.2l.3-.4 3.7 3.6z"/>
<path d="M249.4 180.2l3.6 3.6 .4-.4zM249.4 180.2l.3-.4 3.7 3.6z"/>
<path d="M289.3 199.3l-.4 .4 4 3.2zM288.9 199.7l4 3.2-.4 .4z"/>
<path d="M288.9 180.2l3.6 3.6 .4-.4zM288.9 180.2l.4-.4 3.6 3.6z"/>
<path d="M393.7 180.2l3.6 3.6 .4-.4zM393.7 180.2l.4-.4 3.6 3.6z"/>
<path d="M288.9 199.7l3.6 3.6 .4-.4zM288.9 199.7l.4-.4 3.6 3.6z"/>
<path d="M249.7 239.8l-.3 .4 4 3.2zM249.4 240.2l4 3.2-.4 .4z"/>
<path d="M394.1 239.8l-.4 .4 4 3.2zM393.7 240.2l4 3.2-.4 .4z"/>
<path d="M249.7 252.8l-.3 .4 4 3.2zM249.4 253.2l4 3.2-.4 .4z"/>
<path d="M249.4 253.2l3.6 3.6 .4-.4zM249.4 253.2l.3-.4 3.7 3.6z"/>
<path d="M249.4 240.2l3.6 3.6 .4-.4zM249.4 240.2l.3-.4 3.7 3.6z"/>
<path d="M393.7 240.2l3.6 3.6 .4-.4zM393.7 240.2l.4-.4 3.6 3.6z"/>
<path d="M249.7 285.8l-.3 .4 4 3.2zM249.4 286.2l4 3.2-.4 .4z"/>
<path d="M249.7 289.8l-.3 .4 4 3.2zM249.4 290.2l4 3.2-.4 .4z"/>
<path d="M249.4 290.2l3.6 3.6 .4-.4zM249.4 290.2l.3-.4 3.7 3.6z"/>
<path d="M249.4 286.2l3.6 3.6 .4-.4zM249.7 285.8l3.7 3.6-4-3.2z"/>
<path d="M394.1 285.8l-.4 .4 4 3.2zM393.7 286.2l4 3.2-.4 .4z"/>
<path d="M393.7 286.2l3.6 3.6 .4-.4zM394.1 285.8l3.6 3.6-4-3.2z"/>
<path d="M37 373.8l-.3 .4 4 3.2zM36.7 374.2l4 3.2-.4 .4z"/>
<path d="M249.7 373.8l-.3 .4 4 3.2zM249.4 374.2l4 3.2-.4 .4z"/>
<path d="M289.3 373.8l-.4 .4 4 3.2zM288.9 374.2l4 3.2-.4 .4z"/>
<path d="M394.1 373.8l-.4 .4 4 3.2zM393.7 374.2l4 3.2-.4 .4z"/>
</g>
<!-- layer: G-ANNO-DIM -->
<g fill="#fff" stroke="#fff" stroke-width=".27">
<path d="M29.9 67.1v5h3.6zM29.9 67.1h3.6v5z"/>
<path d="M38.5 55.7v4.9h3.7zM38.5 55.7h3.7v4.9z"/>
<path d="M348.7 67.3v4.9h3.7zM348.7 67.3h3.7v4.9z"/>
<path d="M304.7 121.5v3.7l4.9-3.7zM304.7 125.2l4.9-3.7v3.7z"/>
<path d="M157.5 121.5v3.7l7.3-3.7zM157.5 125.2l7.3-3.7v3.7z"/>
<path d="M264 129.3v3.7l2.6-3.7zM266.6 129.3v3.7h-2.6z"/>
<path d="M38.5 86.6v5h3.7zM38.5 86.6h3.7v5z"/>
<path d="M87.7 24.2v3.6l4.9-3.6zM87.7 27.8l4.9-3.6v3.6z"/>
<path d="M157.7 24.2v3.6l4.9-3.6zM157.7 27.8l4.9-3.6v3.6z"/>
<path d="M227.7 24.2v3.6l4.9-3.6zM227.7 27.8l4.9-3.6v3.6z"/>
<path d="M301 24.2v3.6l5-3.6zM301 27.8l5-3.6v3.6z"/>
<path d="M56 18.2v3.6l2.6-3.6zM58.6 18.2v3.6h-2.6z"/>
<path d="M249.5 331.4v4.8h3.7zM249.5 331.4h3.7v4.8z"/>
<path d="M249.5 268.9v4.8h3.7zM249.5 268.9h3.7v4.8z"/>
<path d="M249.5 246v4.6h3.7zM249.5 246h3.7v4.6z"/>
<path d="M249.5 209.4v4.9h3.7zM249.5 209.4h3.7v4.9z"/>
<path d="M36.8 275.3v7h3.7zM36.8 275.3h3.7v7z"/>
<path d="M240.6 279.3v2.7h3.6zM240.6 279.3h3.6v2.7z"/>
<path d="M289.1 285.1v6.9h3.6zM289.1 285.1h3.6v6.9z"/>
<path d="M289.1 189.1v4.9h3.6zM289.1 189.1h3.6v4.9z"/>
<path d="M393.9 329.3v5h3.6zM393.9 329.3h3.6v5z"/>
<path d="M393.9 262.3v5h3.6zM393.9 262.3h3.6v5z"/>
<path d="M393.9 209.4v4.9h3.6zM393.9 209.4h3.6v4.9z"/>
</g>
<text font-size="13.4" x="540" y="390">A701</text>
<g font-size="5.6">
<text x="398.6" y="26.3">AZIENDA: IKEA</text>
<text x="398.5" y="40.5">-TJÄNLIG, Forno termoventilato, inox,</text>
<text x="398.4" y="47.2">803.008.01</text>
<text x="398.5" y="53.9">-LAGAN, Frigorifero/congelatore A+, bianco,</text>
<text x="398" y="60.6">102.823.63</text>
<text x="398.5" y="68.1">-BOSJÖN, Miscelatore, color acciaio inox</text>
<text x="398.4" y="74.7">503.052.92</text>
<text x="398.5" y="82.2">-NORRSJÖN, Lavello da incasso, 1 vasca,</text>
<text x="398.3" y="88.9">inox per piano lavoro su misura legno</text>
<text x="398" y="95.6">191.579.15</text>
<text x="398.5" y="102.3">-METOD, Mobile per forno/lavello incasso,</text>
<text x="398.3" y="109">bianco 80x60x80 502.154.75 / 60x60x80</text>
<text x="398.4" y="115.7">702.135.69</text>
<text x="398.5" y="122.5">-METOD, Struttura per pensile, bianco</text>
<text x="398.4" y="129.1">60x37x80 502.055.28</text>
<text x="398.5" y="135.9">-METOD, Struttura per pensile, bianco</text>
<text x="398.4" y="142.6">60x37x60 802.055.35</text>
<text x="398.5" y="150.1">-SMÅKOKA, Piano cottura a gas, inox</text>
<text x="398.4" y="156.8">002.780.74</text>
<text x="398.5" y="163.5">-EKBACKEN, Piano di lavoro double-face,</text>
<text x="398.5" y="170.2">grigio chiaro, bianco con bordo bianco</text>
<text x="398.5" y="176.9">202.913.43</text>
</g>
<text font-size="5" x="535.4" y="187.4">QM-S_2_CUCINA</text>
<g font-size="4.2">
<text x="56.2" y="21.5">2</text>
<text x="87.8" y="27.5">80</text>
<text x="157.8" y="27.5">60</text>
<text x="227.8" y="27.5">80</text>
<text x="301.2" y="27.5">67</text>
<text x="41.8" y="60.4" transform="rotate(-90 41.8 60.4)">37</text>
<text x="33.2" y="71.9" transform="rotate(-90 33.2 71.9)">64</text>
<text x="352" y="72" transform="rotate(-90 352 72)">64</text>
<text x="41.8" y="91.4" transform="rotate(-90 41.8 91.4)">25</text>
<text x="157.7" y="124.8">226</text>
<text x="304.8" y="124.8">60</text>
<text x="264.2" y="132.7">3</text>
<text x="292.4" y="193.8" transform="rotate(-90 292.4 193.8)">20</text>
<text x="252.8" y="214.1" transform="rotate(-90 252.8 214.1)">60</text>
<text x="397.2" y="214.1" transform="rotate(-90 397.2 214.1)">60</text>
<text x="252.8" y="250.8" transform="rotate(-90 252.8 250.8)">13</text>
<text x="397.2" y="267.1" transform="rotate(-90 397.2 267.1)">46</text>
<text x="252.8" y="273.6" transform="rotate(-90 252.8 273.6)">33</text>
<text x="243.9" y="281.8" transform="rotate(-90 243.9 281.8)">4</text>
<text x="40.1" y="282.4" transform="rotate(-90 40.1 282.4)">194</text>
<text x="292.4" y="292.2" transform="rotate(-90 292.4 292.2)">175</text>
<text x="397.2" y="334.1" transform="rotate(-90 397.2 334.1)">88</text>
<text x="252.8" y="336.1" transform="rotate(-90 252.8 336.1)">84</text>
</g>
<g font-size="2.5">
<text x="50.6" y="9">1</text>
<text x="105.3" y="9">2</text>
<text x="155.3" y="9">3</text>
<text x="205.3" y="9">4</text>
<text x="255.3" y="9">5</text>
<text x="305.3" y="9">6</text>
<text x="355.3" y="9">7</text>
<text x="405.3" y="9">8</text>
<text x="455.3" y="9">9</text>
<text x="504.6" y="9">10</text>
<text x="554.6" y="9">11</text>
<text x="22.2" y="36.1">A</text>
<text x="582.1" y="36.1">A</text>
<text x="22.2" y="86.1">B</text>
<text x="582.1" y="86.1">B</text>
<text x="22.2" y="136.1">C</text>
<text x="582.1" y="136.1">C</text>
<text x="531.8" y="153.1">POLITECNICO DI MILANO</text>
<text x="531.9" y="159.1">C.L. DESIGN DEGLI INTERNI</text>
<text x="531.9" y="156.1">SCUOLA DEL DESIGN</text>
<text x="532" y="162.9">PROGETTO:</text>
<text x="22.2" y="186.1">D</text>
<text x="582.1" y="186.1">D</text>
<text x="532" y="213">CORSO:</text>
<text x="542.4" y="214.8">STRUMENTI E METODI</text>
<text x="546.1" y="217.9">DEL PROGETTO</text>
<text x="532" y="229.6">DOCENTE:</text>
<text x="22.2" y="236.1">E</text>
<text x="544.9" y="236.1">MARCO FERRARA</text>
<text x="582.1" y="236.1">E</text>
<text x="532" y="246.3">STUDENTI:</text>
<text x="540.5" y="252.7">ALICE EMMA VENDRAMIN</text>
<text x="532" y="262.9">OGGETTO:</text>
<text x="551" y="269.4">CUCINA</text>
<text x="532" y="279.6">NOTE:</text>
<text x="22.3" y="286.1">F</text>
<text x="582.2" y="286.1">F</text>
<text x="532" y="296.3">NOME FILE:</text>
<text x="538.6" y="302.2">prospetti e pianta cucina.dwg</text>
<text x="531.9" y="313.6">VERS</text>
<text x="571.5" y="313.6">DATA</text>
<text x="22.1" y="336.1">G</text>
<text x="582" y="336.1">G</text>
<text x="532" y="358.6">A</text>
<text x="562.3" y="358.6">YYYY/MM/DD</text>
<text x="532" y="363.1">TAVOLA NO.:</text>
<text x="565.4" y="363.1">001 DI</text>
<text x="575.3" y="363.1">020</text>
<text x="22.2" y="386.1">H</text>
<text x="582.1" y="386.1">H</text>
<text x="532" y="405.6">DATA:</text>
<text x="542" y="405.5">2017/05/23</text>
<text x="556.9" y="405.6">SCALA:</text>
<text x="571.5" y="405.5">1:10</text>
<text x="19.5" y="410.4" transform="rotate(-90 19.5 410.4)">DIRECTORY: C:\USERS\ALICE\DESKTOP\QM-S_2-CUCINA\PROSPETTI E PIANTA CUCINA.DWG | PLOTTED ON: 03/07/2017 14:56:19 | BY USER: ALICE</text>
<text x="48.8" y="413.6">1</text>
<text x="105.3" y="413.6">2</text>
<text x="155.3" y="413.6">3</text>
<text x="205.3" y="413.6">4</text>
<text x="255.3" y="413.6">5</text>
<text x="305.3" y="413.6">6</text>
<text x="355.3" y="413.6">7</text>
<text x="405.3" y="413.6">8</text>
<text x="455.3" y="413.6">9</text>
<text x="504.6" y="413.6">10</text>
<text x="531.5" y="412.7">0</text>
<text x="531.9" y="408.5">REV:</text>
<text x="541.5" y="412.7">10cm</text>
<text x="542" y="408.6">A</text>
<text x="556.5" y="412.7">25cm</text>
<text x="556.9" y="408.6">FORMATO:</text>
<text x="573.4" y="408.6">A2</text>
<text x="574.3" y="412.7">50cm</text>
</g>
</svg>
